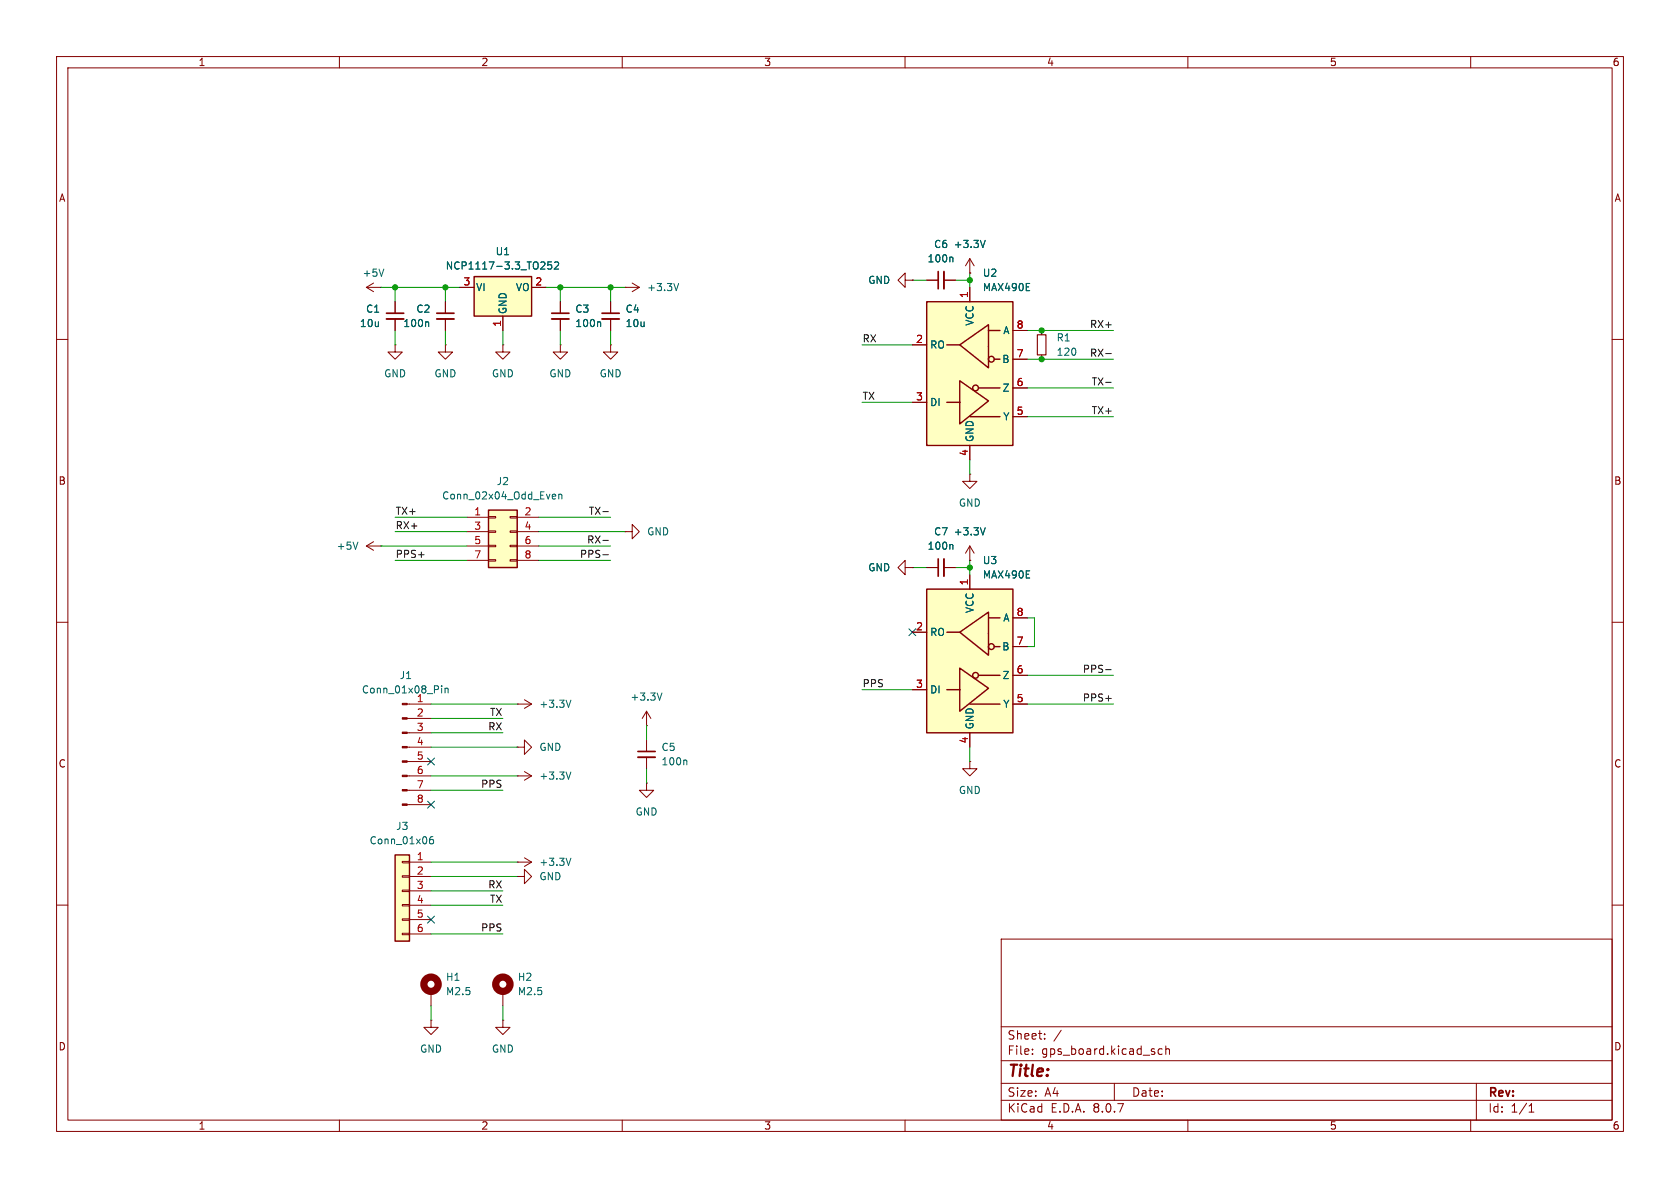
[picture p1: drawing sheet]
<svg xmlns="http://www.w3.org/2000/svg" width="297mm" height="210mm" viewBox="0 0 297 210" stroke-linecap="round" stroke-linejoin="round" font-family="sans-serif">
<g fill="none" stroke="#840000" stroke-width=".18">
<path d="M10 10h277v190h-277zM12 12h273v186h-273zM60 10v2M110 10v2M160 10v2M210 10v2M260 10v2M69.8 53.3v2.1M69.8 56.4v2M10 60h2M69.8 61v1.2h1.3l-1.3 1.3-1.2-1.3h1.2M69.8 61h.1"/>
<path d="M285 60h2M64.8 96.5l1.2 .8M64.8 96.5h2.5M66 95.8l-1.2 .7M67.3 96.5h.1M110.5 94h1.3v-1.3l1.2 1.3-1.2 1.3v-1.3M110.5 94h.1M10 110h2M285 110h2M91.4 137.2h.1M91.4 124.5h.1M91.4 132.1h1.3v-1.3l1.3 1.3-1.3 1.3v-1.3"/>
<path d="M91.4 132.1h.1M91.4 137.2h2.6M91.4 124.5h2.6M92.7 136.4l1.3 .8M92.7 123.7l1.3 .8M94 137.2l-1.3 .7M94 124.5l-1.3 .7M10 160h2M76.2 175.3v2.5M177 166h108v32h-108zM285 160h2M60 198v2"/>
<path d="M110 198v2M160 198v2M177 194.5h108M177 191.5h108M177 187.5h108M177 181.5h108M182.5 186.3v.1M182.5 185.5v.1M184.7 183.6v.1M184.7 182.8v.1M187.6 182.1l-1.3 2M197 191.5v3"/>
<path d="M205.5 185.5l-.5-.1-.3 .3v.4l.2 .2h.6M206.1 185.5l.2-.1 .4 .1v.9M206.1 184.9v1.5M210 198v2M260 198v2M261 191.5v6.5M270.3 196.6h.9M270.3 195.5l.4-.4v1.5"/>
</g>
<circle cx="76.2" cy="174" r="1.27" fill="none" stroke="#840000" stroke-width="1.3"/>
<path d="M68.3 56.4h3.1" fill="none" stroke="#840000" stroke-width=".33"/>
<path d="M68.3 55.4h3.1" fill="none" stroke="#840000" stroke-width=".3"/>
<path d="M63.3 95.8l-.5 1.3M100.9 136.5l-.4 1.2M100.9 123.8l-.4 1.2" fill="none" stroke="#006464" stroke-width=".18"/>
<path d="M86.4 90.2h5v10.1h-5z" fill="#ffffc2"/>
<g fill="none" stroke="#840000" stroke-width=".18">
<path d="M163.8 49.5h2.1M166.9 49.5h2M171.4 48.3h.1M171.4 45.7l-.7 1.3M171.4 45.7v2.6M171.4 45.7l.8 1.3M82.5 91.4h3.9M82.5 94h3.9M82.5 96.5h3.9M82.5 99.1h3.9M86.4 98.9h1.2v.3h-1.2zM86.4 96.4h1.2v.2h-1.2z"/>
<path d="M86.4 93.9h1.2v.2h-1.2zM86.4 91.3h1.2v.3h-1.2zM90.2 98.9h1.2v.3h-1.2zM90.2 96.4h1.2v.2h-1.2zM90.2 93.9h1.2v.2h-1.2zM90.2 91.3h1.2v.3h-1.2zM91.4 91.4h3.8M91.4 94h3.8M91.4 96.5h3.8M91.4 99.1h3.8M88.9 175.3v2.5M88.9 180.3v1.3h1.3l-1.3 1.3-1.3-1.3h1.3"/>
<path d="M88.9 180.3h.1"/>
</g>
<path d="M86.4 90.2h5v10.1h-5z" fill="none" stroke="#840000" stroke-width=".25"/>
<path d="M168.3 45.5l.2 .1v.7M174.2 42.5l-.5 1.3M97.8 87.4h.4v.3l-.6 .1M98.2 88.1l-.4 .1M98.8 87.5l.2-.1h.3v.8M98.8 87.4v.8" fill="none" stroke="#006464" stroke-width=".18"/>
<circle cx="88.9" cy="174" r="1.27" fill="none" stroke="#840000" stroke-width="1.3"/>
<path d="M166.9 48v3.1" fill="none" stroke="#840000" stroke-width=".33"/>
<path d="M165.9 48v3.1" fill="none" stroke="#840000" stroke-width=".3"/>
<path d="M69.8 151.1h2.6v15.3h-2.6z" fill="#ffffc2"/>
<g fill="none" stroke="#840000" stroke-width=".18">
<path d="M160 100.3v-1.2l-1.3 1.2 1.3 1.3v-1.3h1.3M161.3 100.3h.1M72 139.7h4.2M72 137.2h4.2M72 134.6h4.2M72 132.1h4.2M72 129.5h4.2M72 127h4.2M72 124.5h4.2M171.4 134.6v1.3h1.3l-1.3 1.3-1.2-1.3h1.2M171.4 134.6h.1M71.1 159.9h1.3v.2h-1.3z"/>
<path d="M71.1 157.4h1.3v.2h-1.3zM71.1 154.8h1.3v.3h-1.3zM71.1 152.3h1.3v.2h-1.3zM72 142.2h4.2M72.4 152.4h3.8M72.4 154.9h3.8M72.4 157.5h3.8M71.1 165h1.3v.2h-1.3zM71.1 162.4h1.3v.3h-1.3zM72.4 160h3.8M72.4 162.6h3.8M72.4 165.1h3.8"/>
<path d="M76.2 180.3v1.3h1.3l-1.3 1.3-1.3-1.3h1.3M76.2 180.3h.1"/>
</g>
<path d="M69.8 151.1h2.6v15.3h-2.6z" fill="none" stroke="#840000" stroke-width=".25"/>
<path d="M78.1 121.2v.2M78.1 121.7v.8M78.7 121.7v.8M78.7 121.8l.2-.1h.3v.8M76.5 147.9l-.3 .1a.86 .86 0 0 0 0 1.2l.4-.2 .1-.4-.3-.2h-.2l-.3 .2" fill="none" stroke="#006464" stroke-width=".18"/>
<g fill="#840000" stroke="#840000" stroke-width=".18">
<path d="M71.1 142.1h.9v.3h-.9z"/>
<path d="M71.1 139.6h.9v.2h-.9z"/>
<path d="M71.1 137h.9v.3h-.9z"/>
<path d="M71.1 134.5h.9v.2h-.9z"/>
<path d="M71.1 132h.9v.2h-.9z"/>
<path d="M71.1 129.4h.9v.3h-.9z"/>
<path d="M71.1 126.9h.9v.2h-.9z"/>
<path d="M71.1 124.3h.9v.3h-.9z"/>
</g>
<path d="M163.8 104.1h15.3v25.4h-15.3z" fill="#ffffc2"/>
<g fill="none" stroke="#840000" stroke-width=".25">
<path d="M163.8 104.1h15.3v25.4h-15.3zM167.4 111.8h2.3M169.7 118.1l5.1 3.6-5.1 4zM169.7 111.8l5.1-3.6v7.6zM173 119.4h3.8M174.8 109.2h2M175.8 114.3h1M167.4 121.9h2.3M171.4 124.5h5.4"/>
<circle cx="172.5" cy="119.4" r=".51"/>
<circle cx="175.3" cy="114.3" r=".51"/>
</g>
<g fill="none" stroke="#840000" stroke-width=".18">
<path d="M160 49.5v-1.2l-1.3 1.2 1.3 1.3v-1.3h1.3M161.3 49.5h.1M184.1 58.4v.8M184.1 62.7v.8M171.4 99.1h.1M171.4 96.5v2.6M171.4 96.5l-.7 1.3M171.4 96.5l.8 1.3M161.3 111.8h2.5M171.4 101.6v2.5M179.1 119.4h2.5M179.1 114.3h2.5"/>
<path d="M179.1 109.2h2.5M161.3 121.9h2.5M171.4 129.5v2.6M179.1 124.5h2.5"/>
</g>
<path d="M183.4 59.2h1.5v3.5h-1.5z" fill="none" stroke="#840000" stroke-width=".2"/>
<path d="M174.2 93.3l-.5 1.3" fill="none" stroke="#006464" stroke-width=".18"/>
<path d="M163.8 53.3h15.3v25.4h-15.3z" fill="#ffffc2"/>
<g fill="none" stroke="#840000" stroke-width=".25">
<path d="M163.8 53.3h15.3v25.4h-15.3zM174.8 58.4h2M167.4 71.1h2.3M167.4 61h2.3M169.7 67.3l5.1 3.6-5.1 4zM169.7 61l5.1-3.6v7.6zM171.4 73.7h5.4M173 68.6h3.8M175.8 63.5h1"/>
<circle cx="172.5" cy="68.6" r=".51"/>
<circle cx="175.3" cy="63.5" r=".51"/>
</g>
<g fill="none" stroke="#840000" stroke-width=".18">
<path d="M78.7 53.3v2.1M78.7 56.4v2M171.4 50.8v2.5M179.1 58.4h2.5M78.7 61v1.2h1.3l-1.3 1.3-1.2-1.3h1.2M78.7 61h.1M161.3 61h2.5M161.3 71.1h2.5M171.4 78.7v2.6M179.1 73.7h2.5M179.1 68.6h2.5M179.1 63.5h2.5"/>
<path d="M171.4 83.8v1.3h1.3l-1.3 1.3-1.2-1.3h1.2M171.4 83.8h.1M163.8 100.3h2.1M166.9 100.3h2M114.3 128.3h.1M114.3 125.7l-.8 1.3M114.3 125.7v2.6M114.3 125.7l.8 1.3M91.4 154.9h1.3v-1.2l1.3 1.2-1.3 1.3v-1.3M91.4 154.9h.1"/>
</g>
<path d="M77.2 56.4h3.1M166.9 98.8v3.1" fill="none" stroke="#840000" stroke-width=".33"/>
<path d="M77.2 55.4h3.1M165.9 98.8v3.1" fill="none" stroke="#840000" stroke-width=".3"/>
<path d="M75.6 56.9l.2 .2v.6M168.3 96.3l.2 .1v.7M117 122.5l-.4 1.3" fill="none" stroke="#006464" stroke-width=".18"/>
<path d="M83.8 48.9h10.2v7h-10.2z" fill="#ffffc2"/>
<path d="M83.8 48.9h10.2v7h-10.2z" fill="none" stroke="#840000" stroke-width=".25"/>
<g fill="none" stroke="#840000" stroke-width=".18">
<path d="M64.8 50.8h2.5M64.8 50.8l1.2 .8M66 50l-1.2 .8M67.3 50.8h.1M69.8 53.3v2.1M69.8 56.4v2M78.7 53.3v2.1M78.7 56.4v2M81.3 50.8h2.5M88.9 55.9v2.5M94 50.8h2.5M99.1 53.3v2.1"/>
<path d="M99.1 56.4v2M107.9 53.3v2.1M107.9 56.4v2M110.5 50.8h.1M110.5 50.8h2.5M111.8 50l1.2 .8M113 50.8l-1.2 .8M161.3 49.5h.1M163.8 49.5h2.1M166.9 49.5h2M171.4 48.3h.1M171.4 50.8v2.5"/>
<path d="M179.1 58.4h2.5M88.9 61v1.2h1.3l-1.3 1.3-1.3-1.3h1.3M88.9 61h.1M99.1 61v1.2h1.2l-1.2 1.3-1.3-1.3h1.3M99.1 61h.1M107.9 61v1.2h1.3l-1.3 1.3-1.2-1.3h1.2M107.9 61h.1M161.3 61h2.5M161.3 71.1h2.5M171.4 78.7v2.6M179.1 73.7h2.5M179.1 68.6h2.5"/>
<path d="M179.1 63.5h2.5M171.4 99.1h.1M161.3 100.3h.1M161.3 111.8h2.5M163.8 100.3h2.1M166.9 100.3h2M171.4 101.6v2.5M179.1 119.4h2.5M179.1 114.3h2.5M179.1 109.2h2.5M114.3 138.4v1.3h1.3l-1.3 1.3-1.3-1.3h1.3M114.3 138.4h.1"/>
<path d="M114.3 130.8v2M114.3 133.9v2M161.3 121.9h2.5M171.4 129.5v2.6M179.1 124.5h2.5M91.4 152.4h.1M91.4 152.4h2.6M92.7 151.6l1.3 .8M94 152.4l-1.3 .8"/>
</g>
<g fill="none" stroke="#006464" stroke-width=".18">
<path d="M67.9 47.6l-.5 1.2M75.6 56.9l.2 .2v.6M95.6 47.6h.7M96.3 46.4v.4M97.5 46.3h-.6l-.1 .6 .2-.1h.4l.1 .2v.4l-.2 .2-.5-.2M98 46.4l.5-.1 .3 .4-.8 .9h.8M106 56.9l.2 .2v.6M120 50.1l-.4 1.3M168.3 45.5l.2 .1v.7M174.2 42.5l-.5 1.3M168.3 96.3l.2 .1v.7M174.2 93.3l-.5 1.3"/>
<path d="M121.2 134.4l.2 .1v.7M100.9 151.7l-.4 1.3"/>
</g>
<path d="M97.5 56.4h3.1M106.4 56.4h3.1M112.8 133.9h3" fill="none" stroke="#840000" stroke-width=".33"/>
<path d="M97.5 55.4h3.1M106.4 55.4h3.1M112.8 132.8h3" fill="none" stroke="#840000" stroke-width=".3"/>
<path d="M195.5 62.5h.9M195.5 67.6h.9M106.6 90.4h.9M106.6 95.5h.9M106.6 98.1h.9M195.5 118.4h.9M195.5 123.5h.9" fill="none" stroke="#0f0f0f" stroke-width=".18"/>
<g fill="none" stroke="#009600" stroke-width=".18">
<path d="M67.3 50.8h14M69.8 50.8v2.5M69.8 58.4v2.6M78.7 50.8v2.5M78.7 58.4v2.6M88.9 58.4v2.6M96.5 50.8h14M99.1 50.8v2.5M99.1 58.4v2.6M107.9 50.8v2.5M107.9 58.4v2.6M161.3 49.5h2.5"/>
<path d="M168.9 49.5h2.5M171.4 48.3v2.5M181.6 58.4h15.2M152.4 61h8.9M152.4 71.1h8.9M181.6 63.5h15.2M181.6 73.7h15.2M181.6 68.6h15.2M67.3 96.5h15.2M69.8 91.4h12.7M69.8 99.1h12.7M69.8 94h12.7"/>
<path d="M95.2 91.4h12.7M95.2 99.1h12.7M95.2 96.5h12.7M95.2 94h15.3M171.4 81.3v2.5M171.4 99.1v2.5M161.3 100.3h2.5M168.9 100.3h2.5M181.6 109.2h1.3v5.1h-1.3M181.6 119.4h15.2M76.2 132.1h15.2M76.2 137.2h15.2"/>
<path d="M76.2 139.7h12.7M76.2 127h12.7M76.2 129.5h12.7M76.2 124.5h15.2M114.3 128.3v2.5M114.3 135.9v2.5M152.4 121.9h8.9M171.4 132.1v2.5M181.6 124.5h15.2M76.2 154.9h15.2M76.2 157.5h12.7M76.2 152.4h15.2"/>
<path d="M76.2 165.1h12.7M76.2 160h12.7M76.2 177.8v2.5M88.9 177.8v2.5"/>
</g>
<path d="M160.7 111.2l1.2 1.2M161.9 111.2l-1.2 1.2M75.6 134l1.2 1.2M76.8 134l-1.2 1.2M75.6 141.6l1.2 1.2M76.8 141.6l-1.2 1.2M75.6 162l1.2 1.2M76.8 162l-1.2 1.2" fill="none" stroke="#000084" stroke-width=".18"/>
<g fill="#009600" stroke="#009600" stroke-width=".18">
<circle cx="99.1" cy="50.8" r=".46"/>
<circle cx="78.7" cy="50.8" r=".46"/>
<circle cx="107.9" cy="50.8" r=".46"/>
<circle cx="69.8" cy="50.8" r=".46"/>
<circle cx="171.4" cy="49.5" r=".46"/>
<circle cx="184.1" cy="63.5" r=".46"/>
<circle cx="184.1" cy="58.4" r=".46"/>
<circle cx="171.4" cy="100.3" r=".46"/>
</g>
<text font-size="2.8" fill="#840000" x="178" y="190.9">Title:</text>
<g font-size="2.1" fill="#840000">
<text x="178" y="184">Sheet:</text>
<text x="178" y="186.7">File:</text>
<text x="184.1" y="186.7">gps_board.kicad_sch</text>
<text x="178" y="196.9">KiCad</text>
<text x="178" y="194.1">Size:</text>
<text x="184.7" y="194.1">A4</text>
<text x="185.7" y="196.9">E.D.A.</text>
<text x="193.3" y="196.9">8.0.7</text>
<text x="200" y="194.1">Date:</text>
<text x="263" y="194.3">Rev:</text>
<text x="263" y="196.9">Id:</text>
<text x="267.1" y="196.9">1/1</text>
</g>
<g font-size="1.8" fill="#840000">
<text x="35" y="11.9">1</text>
<text x="85" y="11.9">2</text>
<text x="135" y="11.9">3</text>
<text x="185" y="11.9">4</text>
<text x="235" y="11.9">5</text>
<text x="285" y="11.9">6</text>
<text x="10.3" y="35.9">A</text>
<text x="285.3" y="35.9">A</text>
<text x="10.3" y="85.9">B</text>
<text x="285.3" y="85.9">B</text>
<text x="10.3" y="135.9">C</text>
<text x="285.3" y="135.9">C</text>
<text x="10.3" y="185.9">D</text>
<text x="285.3" y="185.9">D</text>
<text x="35" y="199.9">1</text>
<text x="85" y="199.9">2</text>
<text x="135" y="199.9">3</text>
<text x="185" y="199.9">4</text>
<text x="235" y="199.9">5</text>
<text x="285" y="199.9">6</text>
</g>
<g font-size="1.8" fill="#006464">
<text x="78.7" y="47.9">NCP1117-3.3_TO252</text>
<text x="87.5" y="45.3">U1</text>
<text x="163.9" y="46.6">100n</text>
<text x="165" y="44">C6 +3.3V</text>
<text x="64" y="49.1">+5V</text>
<text x="84.1" y="51.7">VI</text>
<text x="91.1" y="51.7">VO</text>
<text x="114.3" y="51.7">+3.3V</text>
<text x="153.4" y="50.4">GND</text>
<text x="173.7" y="49.1">U2</text>
<text x="173.7" y="51.7">MAX490E</text>
<text x="63.5" y="58">10u</text>
<text x="64.6" y="55.5">C1</text>
<text x="71.2" y="58">100n</text>
<text x="73.5" y="55.5">C2</text>
<text x="89.8" y="55.6" transform="rotate(-90 89.8 55.6)">GND</text>
<text x="101.6" y="55.5">C3</text>
<text x="101.6" y="58">100n</text>
<text x="110.5" y="55.5">C4</text>
<text x="110.5" y="58">10u</text>
<text x="172.3" y="57.7" transform="rotate(-90 172.3 57.7)">VCC</text>
<text x="177.3" y="59.3">A</text>
<text x="164.3" y="61.8">RO</text>
<text x="177.1" y="64.4">B</text>
<text x="186.7" y="60.6">R1</text>
<text x="186.7" y="63.1">120</text>
<text x="67.8" y="66.9">GND</text>
<text x="76.7" y="66.9">GND</text>
<text x="86.9" y="66.9">GND</text>
<text x="97" y="66.9">GND</text>
<text x="105.9" y="66.9">GND</text>
<text x="164.3" y="72">DI</text>
<text x="177.1" y="69.4">Z</text>
<text x="177.3" y="74.5">Y</text>
<text x="172.3" y="78.2" transform="rotate(-90 172.3 78.2)">GND</text>
<text x="78.1" y="88.5">Conn_02x04_Odd_Even</text>
<text x="87.7" y="86">J2</text>
<text x="169.4" y="89.8">GND</text>
<text x="114.3" y="94.8">GND</text>
<text x="165" y="94.8">C7 +3.3V</text>
<text x="59.4" y="97.4">+5V</text>
<text x="153.4" y="101.2">GND</text>
<text x="163.9" y="97.4">100n</text>
<text x="173.7" y="99.9">U3</text>
<text x="173.7" y="102.5">MAX490E</text>
<text x="164.3" y="112.6">RO</text>
<text x="172.3" y="108.5" transform="rotate(-90 172.3 108.5)">VCC</text>
<text x="177.3" y="110.1">A</text>
<text x="177.1" y="115.2">B</text>
<text x="63.9" y="122.8">Conn_01x08_Pin</text>
<text x="70.6" y="120.2">J1</text>
<text x="73.6" y="124.2">1</text>
<text x="95.3" y="125.3">+3.3V</text>
<text x="111.4" y="124.1">+3.3V</text>
<text x="164.3" y="122.8">DI</text>
<text x="177.1" y="120.2">Z</text>
<text x="177.3" y="125.3">Y</text>
<text x="172.3" y="129" transform="rotate(-90 172.3 129)">GND</text>
<text x="95.3" y="132.9">GND</text>
<text x="116.8" y="132.9">C5</text>
<text x="116.8" y="135.5">100n</text>
<text x="95.3" y="138">+3.3V</text>
<text x="169.4" y="140.6">GND</text>
<text x="65.2" y="149.5">Conn_01x06</text>
<text x="69.9" y="146.9">J3</text>
<text x="112.3" y="144.4">GND</text>
<text x="95.3" y="155.8">GND</text>
<text x="95.3" y="153.3">+3.3V</text>
<text x="78.7" y="173.6">H1</text>
<text x="91.4" y="173.6">H2</text>
<text x="78.7" y="176.1">M2.5</text>
<text x="91.4" y="176.1">M2.5</text>
<text x="74.2" y="186.3">GND</text>
<text x="86.9" y="186.3">GND</text>
</g>
<g font-size="1.8" fill="#a90000">
<text x="81.8" y="50.5">3</text>
<text x="94.5" y="50.5">2</text>
<text x="171.2" y="52.8" transform="rotate(-90 171.2 52.8)">1</text>
<text x="88.6" y="57.9" transform="rotate(-90 88.6 57.9)">1</text>
<text x="179.6" y="58.2">8</text>
<text x="161.9" y="60.7">2</text>
<text x="179.6" y="63.2">7</text>
<text x="161.9" y="70.9">3</text>
<text x="179.6" y="68.3">6</text>
<text x="179.6" y="73.4">5</text>
<text x="171.2" y="80.7" transform="rotate(-90 171.2 80.7)">4</text>
<text x="83.7" y="91.2">1</text>
<text x="83.7" y="93.7">3</text>
<text x="92.6" y="91.2">2</text>
<text x="92.6" y="93.7">4</text>
<text x="83.7" y="96.3">5</text>
<text x="83.7" y="98.8">7</text>
<text x="92.6" y="96.3">6</text>
<text x="92.6" y="98.8">8</text>
<text x="171.2" y="103.6" transform="rotate(-90 171.2 103.6)">1</text>
<text x="161.9" y="111.5">2</text>
<text x="179.6" y="109">8</text>
<text x="179.6" y="119.1">6</text>
<text x="179.6" y="114">7</text>
<text x="161.9" y="121.7">3</text>
<text x="179.6" y="124.2">5</text>
<text x="73.6" y="126.7">2</text>
<text x="73.6" y="129.3">3</text>
<text x="73.6" y="131.8">4</text>
<text x="171.2" y="131.5" transform="rotate(-90 171.2 131.5)">4</text>
<text x="73.6" y="134.4">5</text>
<text x="73.6" y="136.9">6</text>
<text x="73.6" y="139.4">7</text>
<text x="73.6" y="142">8</text>
<text x="73.6" y="152.1">1</text>
<text x="73.6" y="154.7">2</text>
<text x="73.6" y="157.2">3</text>
<text x="73.6" y="159.8">4</text>
<text x="73.6" y="162.3">5</text>
<text x="73.6" y="164.8">6</text>
</g>
<g font-size="1.8" fill="#0f0f0f">
<text x="192.6" y="58.1">RX+</text>
<text x="152.4" y="60.6">RX</text>
<text x="192.6" y="63.2">RX-</text>
<text x="152.4" y="70.8">TX</text>
<text x="192.9" y="68.2">TX-</text>
<text x="192.9" y="73.3">TX+</text>
<text x="69.8" y="91.1">TX+</text>
<text x="69.8" y="93.6">RX+</text>
<text x="104" y="91.1">TX-</text>
<text x="69.8" y="98.7">PPS+</text>
<text x="102.4" y="98.7">PPS-</text>
<text x="103.7" y="96.2">RX-</text>
<text x="191.3" y="119">PPS-</text>
<text x="152.4" y="121.6">PPS</text>
<text x="191.3" y="124.1">PPS+</text>
<text x="86.2" y="129.2">RX</text>
<text x="86.5" y="126.7">TX</text>
<text x="84.9" y="139.4">PPS</text>
<text x="86.2" y="157.1">RX</text>
<text x="86.5" y="159.7">TX</text>
<text x="84.9" y="164.8">PPS</text>
</g>
</svg>
